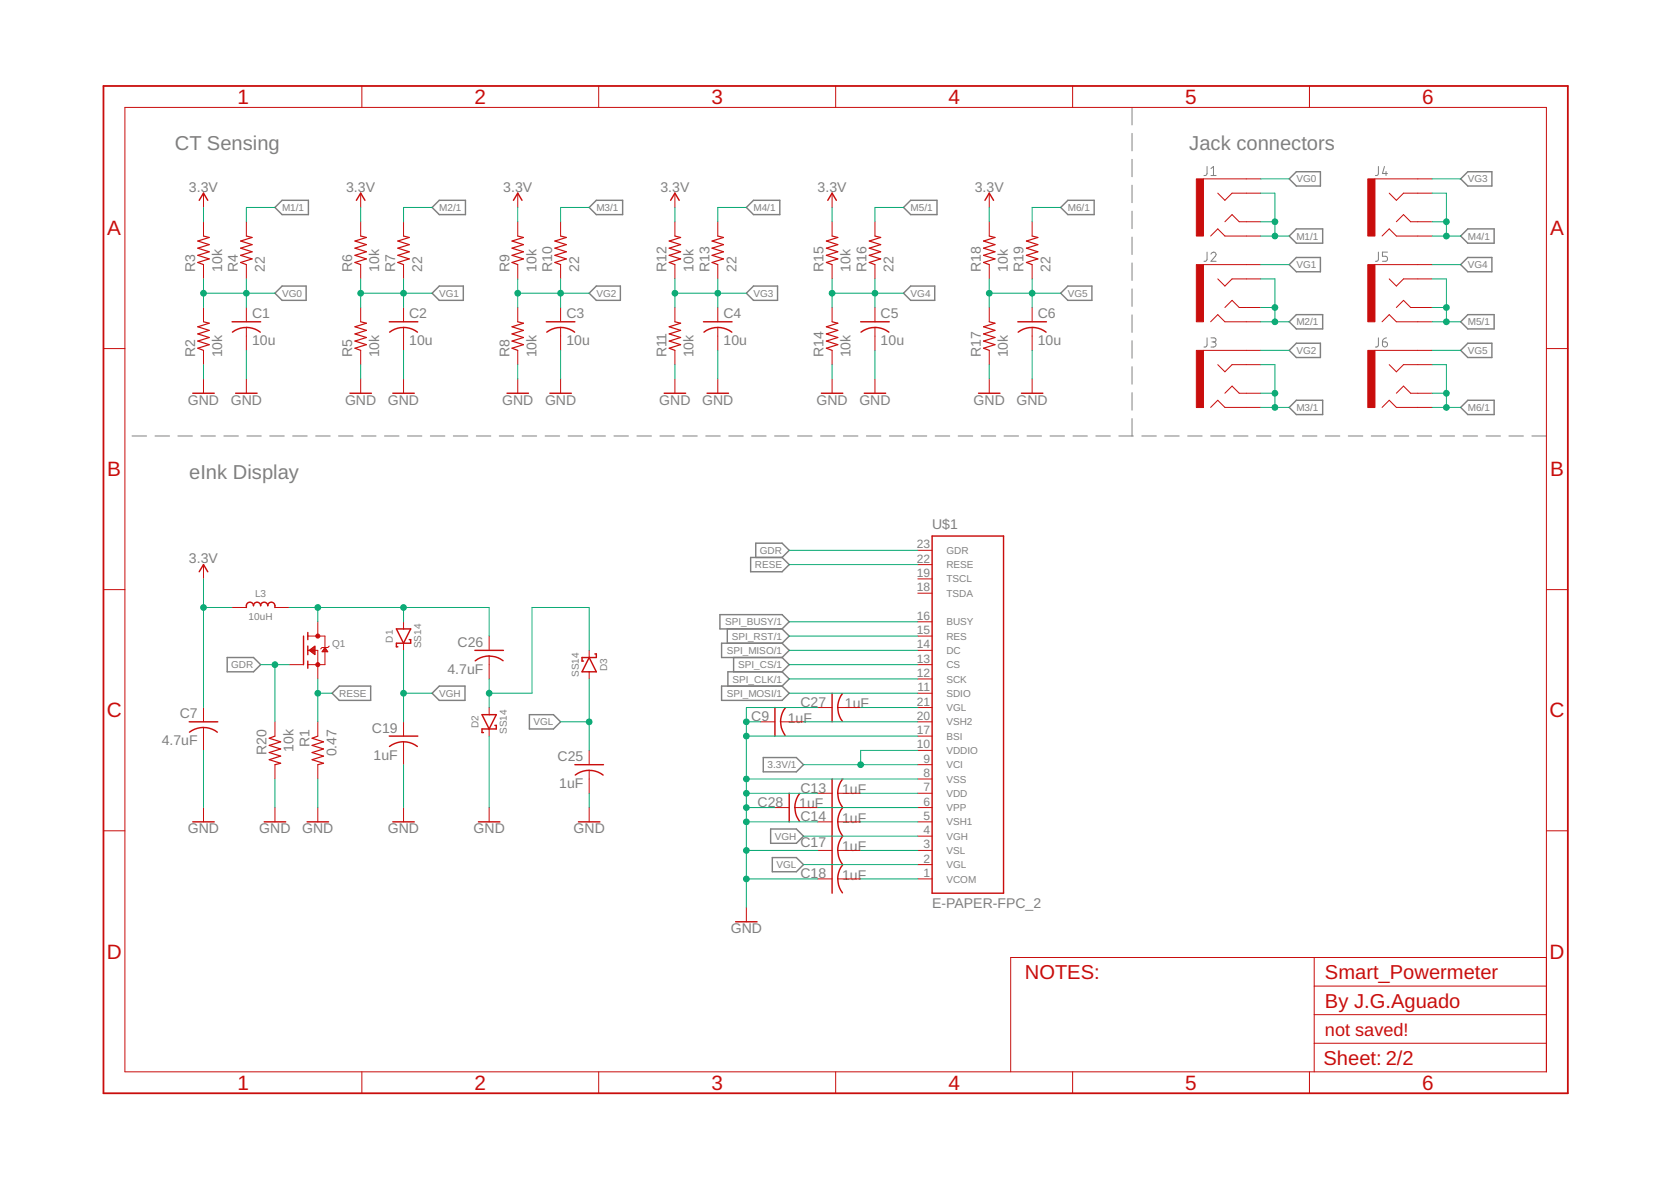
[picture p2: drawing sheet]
<svg xmlns="http://www.w3.org/2000/svg" width="297mm" height="210mm" viewBox="0 0 297 210" stroke-linecap="round" stroke-linejoin="round" font-family="sans-serif">
<g fill="none" stroke="#808080" stroke-width=".18">
<path d="M201.2 19.1v3.1M201.2 23.7v3.1M201.2 28.3v3.1M201.2 32.9v3.1M201.2 37.5v3.1M214.6 29.6l-.1 1.4-.2 .2h-.3M215.3 31.2h.9M215.3 30l.4-.4v1.6M245 29.6v1.4l-.2 .2h-.3M246.1 29.6l-.4 1.2h.9M246.4 30.5v.7M201.2 42.1v3.1"/>
<path d="M201.2 46.7v3.1M201.2 51.4v3.1M201.2 56v3.1M214.6 44.8l-.1 1.4-.2 .2h-.3M215.3 45.2a.45 .45 0 0 1 .6-.4 .45 .45 0 0 1 .1 .8l-.7 .8h.9M245 44.8v1.4l-.2 .2h-.3M246.6 44.8h-.9v.8h.6a.45 .45 0 0 1 .3 .4 .45 .45 0 0 1-.3 .4h-.6M23.5 77.5h2.6M27.6 77.5h2.5M31.6 77.5h2.6M35.7 77.5h2.6M39.8 77.5h2.6"/>
<path d="M43.9 77.5h2.5M47.9 77.5h2.6M52 77.5h2.6M56.1 77.5h2.6M60.2 77.5h2.6M64.3 77.5h2.5M68.3 77.5h2.6M72.4 77.5h2.6M76.5 77.5h2.6M80.6 77.5h2.6M84.7 77.5h2.5M88.8 77.5h2.5"/>
<path d="M92.8 77.5h2.6M96.9 77.5h2.6M101 77.5h2.6M105.1 77.5h2.5M109.1 77.5h2.6M113.2 77.5h2.6M117.3 77.5h2.6M121.4 77.5h2.6M125.5 77.5h2.5M129.5 77.5h2.6M133.6 77.5h2.6M137.7 77.5h2.6"/>
<path d="M141.8 77.5h2.6M145.9 77.5h2.5M149.9 77.5h2.6M154 77.5h2.6M158.1 77.5h2.6M162.2 77.5h2.5M166.2 77.5h2.6M170.3 77.5h2.6M174.4 77.5h2.6M178.5 77.5h2.6M182.6 77.5h2.5M186.6 77.5h2.6"/>
<path d="M190.7 77.5h2.6M194.8 77.5h2.6M198.9 77.5h2.6M201.2 60.6v3.1M201.2 65.2v3.1M201.2 69.8v3.1M201.2 74.4v3.1M203 77.5h2.5M207 77.5h2.6M211.1 77.5h2.6M214.6 60l-.1 1.4-.2 .3h-.3M215.2 77.5h2.6"/>
<path d="M215.3 60h.5a.36 .36 0 0 1 .4 .4 .36 .36 0 0 1-.4 .4h-.4M215.7 60.8a.46 .46 0 0 1 .5 .4 .46 .46 0 0 1-.5 .5h-.4M219.3 77.5h2.5M223.4 77.5h2.5M227.4 77.5h2.6M231.5 77.5h2.6M235.6 77.5h2.6M239.7 77.5h2.6M243.8 77.5h2.5M245 60v1.4l-.2 .3h-.3M245.7 60.8h.6a.45 .45 0 0 1 .4 .5 .45 .45 0 0 1-.5 .4 .45 .45 0 0 1-.5-.5zM246.5 60l-.3 .1a.68 .68 0 0 0-.5 .7"/>
<path d="M247.8 77.5h2.6M251.9 77.5h2.6M256 77.5h2.6M260.1 77.5h2.6M264.2 77.5h2.5M268.2 77.5h2.6M272.3 77.5h2.6"/>
</g>
<g fill="none" stroke="#808080" stroke-width=".25">
<path d="M48.9 36.9l1.2-1.3h4.7v2.5h-4.7zM78.1 35.6h4.6v2.5h-4.6l-1.3-1.2zM106 35.6h4.7v2.5h-4.7l-1.3-1.2zM133.9 35.6h4.7v2.5h-4.7l-1.2-1.2zM161.9 35.6h4.7v2.5h-4.7l-1.3-1.2zM189.8 35.6h4.7v2.5h-4.7l-1.2-1.2zM229.2 31.8l1.2-1.3h4.3v2.6h-4.3zM260.9 30.5h4.3v2.6h-4.3l-1.2-1.3zM48.9 52.1l1.2-1.3h4.3v2.6h-4.3zM78.1 50.8h4.3v2.6h-4.3l-1.3-1.3zM106 50.8h4.3v2.6h-4.3l-1.3-1.3zM133.9 50.8h4.3v2.6h-4.3l-1.2-1.3z"/>
<path d="M161.9 50.8h4.3v2.6h-4.3l-1.3-1.3zM189.8 50.8h4.3v2.6h-4.3l-1.2-1.3zM229.2 47l1.2-1.2h4.3v2.5h-4.3zM229.2 42l1.2-1.3h4.7v2.5h-4.7zM229.2 57.2l1.2-1.3h4.7v2.6h-4.7zM260.9 40.7h4.7v2.5h-4.7l-1.2-1.2zM260.9 45.8h4.3v2.5h-4.3l-1.2-1.3zM260.9 55.9h4.7v2.6h-4.7l-1.2-1.3zM229.2 62.3l1.2-1.3h4.3v2.5h-4.3zM229.2 72.4l1.2-1.3h4.7v2.6h-4.7zM260.9 61h4.3v2.5h-4.3l-1.2-1.2zM260.9 71.1h4.7v2.6h-4.7l-1.2-1.3z"/>
<path d="M133.4 99.1h5.6l1.3 1.3-1.3 1.2h-5.6zM134.3 99.1v-2.6h4.7l1.3 1.3-1.3 1.3M40.4 116.9h4.7l1.2 1.2-1.2 1.3h-4.7zM128 109.2h11l1.3 1.3-1.3 1.3h-11zM129.3 111.8v2.5M130.4 116.9v2.5M139 116.9l1.3 1.2-1.3 1.3M139 119.4h-9.6v2.5M139 114.3h-10.7v2.6h10.7M139 111.8l1.3 1.3-1.3 1.2M139 114.3l1.3 1.3-1.3 1.3M139 119.4l1.3 1.3-1.3 1.2"/>
<path d="M60.3 121.9h5.6v2.6h-5.6l-1.3-1.3zM76.8 123.2l1.3-1.3h4.6v2.6h-4.6zM94.1 127h4.3l1.3 1.3-1.3 1.3h-4.3zM128.3 121.9h10.7l1.3 1.3-1.3 1.3h-10.7zM135.7 134.6h5.9l1.2 1.3-1.2 1.3h-5.9zM137 147.3h4.6l1.2 1.3-1.2 1.3h-4.6zM137.3 152.4h4.3l1.2 1.3-1.2 1.2h-4.3z"/>
</g>
<g fill="none" stroke="#c90d0c" stroke-width=".25">
<path d="M35.4 35.6l.8-1.3 .7 1.3M63.4 35.6l.7-1.3 .8 1.3M91.3 35.6l.7-1.3 .8 1.3M119.2 35.6l.8-1.3 .7 1.3M147.2 35.6l.7-1.3 .8 1.3M175.1 35.6l.8-1.3 .7 1.3M41.3 57.2h5M43.8 58.2a4.2 4.2 0 0 1 2.5 .8M43.8 58.2a3.9 3.9 0 0 0-2.5 .8M69.2 57.2h5.1M71.7 58.2a4.2 4.2 0 0 1 2.5 .8M71.7 58.2a3.9 3.9 0 0 0-2.4 .8"/>
<path d="M97.1 57.2h5.1M99.7 58.2h.5a4.2 4.2 0 0 1 2 .8M99.7 58.2a3.9 3.9 0 0 0-2.5 .8M125.1 57.2h5M127.6 58.2h.5a4.2 4.2 0 0 1 2 .8M127.6 58.2a3.9 3.9 0 0 0-2.5 .8M153 57.2h5.1M155.5 58.2a4.2 4.2 0 0 1 2.5 .8M155.5 58.2a3.9 3.9 0 0 0-2.4 .8M180.9 57.2h5.1M183.5 58.2a4.2 4.2 0 0 1 2.4 .8M183.5 58.2a3.9 3.9 0 0 0-2.5 .8"/>
<path d="M34.3 69.9h3.8M41.9 69.9h3.8M62.2 69.9h3.8M69.8 69.9h3.8M90.1 69.9h3.8M97.7 69.9h3.9M118.1 69.9h3.8M125.7 69.9h3.8M146 69.9h3.8M153.6 69.9h3.8M173.9 69.9h3.9M181.6 69.9h3.8"/>
<path d="M165.7 95.3h12.7v63.4h-12.7zM35.4 101.6l.8-1.2 .7 1.2M43.8 108a.66 .66 0 0 1 .4-.9 .66 .66 0 0 1 .9 .6 .63 .63 0 0 1 .6-.7 .63 .63 0 0 1 .6 .7 .63 .63 0 0 1 .7-.7 .63 .63 0 0 1 .6 .7 .67 .67 0 0 1 .8-.7 .67 .67 0 0 1 .5 1M54 113.1v5M54.7 112.4v1.3M54.7 114.8v1.6M54.7 117.5v1.3M70.5 111.8h2.5l-1.3 2.5zM72.7 113.7h.3v.6h-2.5v.7h.2M84.4 115.6h5.1M87 116.6a4 4 0 0 0-2.5 .9M87 116.6a3.9 3.9 0 0 1 2.4 .8"/>
<path d="M104.7 116.9l1.3 2.5h-2.5zM105.7 116.2h.3v.7h-2.5v.6h.2M33.6 128.3h5.1M36.2 129.3h-.6a4.2 4.2 0 0 0-1.9 .8M36.2 129.3a3.9 3.9 0 0 1 2.4 .8M69.2 130.8h5.1M71.7 131.8l-.5 .1a4.2 4.2 0 0 0-2 .8M71.7 131.8a3.9 3.9 0 0 1 2.5 .9M85.7 127h2.5l-1.2 2.6zM88 128.9h.2v.7h-2.5v.6h.2M102.2 135.9h5.1M102.3 137.8a4 4 0 0 1 4.9 0"/>
<path d="M137.8 125.8v5M138.8 128.3a3.9 3.9 0 0 0 .8 2.4M139.6 125.8a4 4 0 0 0-.9 2.5M147.9 123.2v5.1M147.9 138.5v20.2M149.8 138.5a4 4 0 0 0 0 4.9M149.8 123.3a4 4 0 0 0 0 4.9M34.3 146.1h3.8M47 146.1h3.8M54.6 146.1h3.8M69.8 146.1h3.8M85 146.1h3.9"/>
<path d="M102.8 146.1h3.8M140.3 141v5.1M141.3 143.5a3.9 3.9 0 0 0 .8 2.5M142.2 141a4 4 0 0 0-.9 2.5M149.8 143.6a4 4 0 0 0 0 4.9M149.8 148.7a4 4 0 0 0 0 4.9M149.8 153.7a4 4 0 0 0 0 5M130.8 163.8h3.8"/>
</g>
<g fill="none" stroke="#c90d0c" stroke-width=".18">
<path d="M22.2 19.1h252.7v171.4h-252.7zM64.3 15.3v3.8M106.4 15.3v3.8M148.5 15.3v3.8M190.7 15.3v3.8M232.8 15.3v3.8M36.2 34.3v2.6M36.2 39.4v2.6M43.8 39.4v2.6M64.1 34.3v2.6M64.1 39.4v2.6M71.7 39.4v2.6"/>
<path d="M92 34.3v2.6M92 39.4v2.6M99.7 39.4v2.6M120 34.3v2.6M120 39.4v2.6M127.6 39.4v2.6M147.9 34.3v2.6M147.9 39.4v2.6M155.5 39.4v2.6M175.9 34.3v2.6M175.9 39.4v2.6M183.5 39.4v2.6"/>
<path d="M213.9 31.8h10.2M216.5 34.3l1.2 1.3 1.3-1.3h5.1M217.7 39.4l1.3-1.3 1.3 1.3h3.8M244.4 31.8h10.2M247 34.3l1.2 1.3 1.3-1.3h5.1M248.2 39.4l1.3-1.3 1.3 1.3h3.8M36.2 47v2.6M36.2 54.7v2.5M43.8 47v2.6M43.8 54.7v2.5M43.8 58.2v4.1M64.1 47v2.6"/>
<path d="M64.1 54.7v2.5M71.7 47v2.6M71.7 54.7v2.5M71.7 58.2v4.1M92 47v2.6M92 54.7v2.5M99.7 47v2.6M99.7 54.7v2.5M99.7 58.2v4.1M120 47v2.6M120 54.7v2.5M127.6 47v2.6"/>
<path d="M127.6 54.7v2.5M127.6 58.2v4.1M147.9 47v2.6M147.9 54.7v2.5M155.5 47v2.6M155.5 54.7v2.5M155.5 58.2v4.1M175.9 47v2.6M175.9 54.7v2.5M183.5 47v2.6M183.5 54.7v2.5M183.5 58.2v4.1"/>
<path d="M213.9 47h10.2M215.2 42l1.3-1.3 1.2 1.3h6.4M215.2 57.2l1.3-1.3 1.2 1.3h6.4M216.5 49.6l1.2 1.2 1.3-1.2h5.1M217.7 54.7l1.3-1.3 1.3 1.3h3.8M244.4 47h10.2M245.7 42l1.3-1.3 1.2 1.3h6.4M245.7 57.2l1.3-1.3 1.2 1.3h6.4M247 49.6l1.2 1.2 1.3-1.2h5.1M248.2 54.7l1.3-1.3 1.3 1.3h3.8M18.4 62h3.8M36.2 62.3v2.5"/>
<path d="M36.2 67.4v2.5M43.8 67.4v2.5M64.1 62.3v2.5M64.1 67.4v2.5M71.7 67.4v2.5M92 62.3v2.5M92 67.4v2.5M99.7 67.4v2.5M120 62.3v2.5M120 67.4v2.5M127.6 67.4v2.5M147.9 62.3v2.5"/>
<path d="M147.9 67.4v2.5M155.5 67.4v2.5M175.9 62.3v2.5M175.9 67.4v2.5M183.5 67.4v2.5M213.9 62.3h10.2M215.2 72.4l1.3-1.3 1.2 1.3h6.4M216.5 64.8l1.2 1.3 1.3-1.3h5.1M217.7 69.9l1.3-1.3 1.3 1.3h3.8M244.4 62.3h10.2M245.7 72.4l1.3-1.3 1.2 1.3h6.4M247 64.8l1.2 1.3 1.3-1.3h5.1"/>
<path d="M248.2 69.9l1.3-1.3 1.3 1.3h3.8M274.9 62h3.8M163.2 97.8h2.5M18.4 104.8h3.8M36.2 100.4v2.5M41.3 108h2.5M48.9 108h2.5M51.4 118.1h2.6M54.7 115.6h1.8v5.1M54.7 113.1h3.1v5h-3.1M55 115.6l1-.8v1.6zM55 115.5h1"/>
<path d="M55.1 115.7h.9M55.2 115.4h.8M55.2 115.8h.8M55.3 115.3h.7M55.4 115.9h.6M55.5 115.2h.5M55.6 116h.4M55.7 115.1h.3M55.7 116.2h.3M55.8 115h.2M55.9 116.3h.1M56.5 110.5v2.6"/>
<path d="M57.3 115.8h.9M57.4 115.7h.7M57.4 115.5h.7M57.5 115.4h.5M57.6 115.3h.3M57.7 115.2h.1M57.8 115.1l.5 .7h-1zM58.5 114.8l-.2 .3h-1l-.3 .2M71.7 110.5v1.3M71.7 114.3v1.3M87 113.1v2.5M87 116.6v4.1"/>
<path d="M104.7 115.6v1.3M104.7 119.4v1.3M163.2 115.6h2.5M163.2 118.1h2.5M163.2 113.1h2.5M163.2 100.4h2.5M163.2 102.9h2.5M163.2 105.4h2.5M163.2 110.5h2.5M274.9 104.8h3.8M36.2 125.8v2.5M36.2 129.3v4.1"/>
<path d="M48.9 128.3v2.5M48.9 135.9v2.6M56.5 128.3v2.5M56.5 135.9v2.6M71.7 128.3v2.5M71.7 131.8v4.1M87 125.8v1.2M87 129.6v1.2M104.7 133.4v2.5M104.7 136.9v4.1M135.2 128.3h2.6M138.8 128.3h4"/>
<path d="M145.4 125.8h2.5M148.9 125.8h4.1M163.2 128.3h2.5M163.2 125.8h2.5M163.2 130.8h2.5M163.2 120.7h2.5M163.2 123.2h2.5M163.2 133.4h2.5M163.2 135.9h2.5M163.2 138.5h2.5M18.4 147.7h3.8M36.2 143.5v2.6"/>
<path d="M48.9 143.5v2.6M56.5 143.5v2.6M71.7 143.5v2.6M87 143.5v2.6M104.7 143.5v2.6M137.8 143.5h2.5M141.3 143.5h4.1M145.4 141h2.5M145.4 146.1h2.5M145.4 151.2h2.5M145.4 156.2h2.5M148.9 141h4.1"/>
<path d="M148.9 146.1h4.1M148.9 151.2h4.1M148.9 156.2h4.1M163.2 141h2.5M163.2 146.1h2.5M163.2 151.2h2.5M163.2 156.2h2.5M163.2 143.5h2.5M163.2 148.6h2.5M163.2 153.7h2.5M274.9 147.7h3.8M132.7 161.3v2.5"/>
<path d="M233.6 170.2v20.3M233.6 175.3h41.3M274.9 170.2h-95.2v20.3M64.3 190.5v3.8M106.4 190.5v3.8M148.5 190.5v3.8M190.7 190.5v3.8M232.8 190.5v3.8M233.6 185.4h41.3M233.6 180.3h41.3"/>
</g>
<g fill="#c90d0c" stroke="#c90d0c" stroke-width=".18">
<path d="M212.7 31.8h1.2v10.2h-1.2z"/>
<path d="M212.7 47h1.2v10.2h-1.2z"/>
<path d="M212.7 62.3h1.2v10.1h-1.2z"/>
<path d="M243.1 31.8h1.3v10.2h-1.3z"/>
<path d="M243.1 47h1.3v10.2h-1.3z"/>
<path d="M243.1 62.3h1.3v10.1h-1.3z"/>
</g>
<g fill="none" stroke="#c90d0c" stroke-width=".21">
<path d="M36.2 57.2l1 .2-2 .7 2 .6-2 .7 2 .6-2 .6 2 .7-2 .6 1 .4M36.2 42l1 .2-2 .6 2 .7-2 .6 2 .6-2 .7 2 .6-2 .7 1 .3M43.8 42l1 .2-2 .6 2 .7-2 .6 2 .6-2 .7 2 .6-2 .7 1 .3M64.1 57.2l1 .2-2 .7 2 .6-2 .7 2 .6-2 .6 2 .7-2 .6 1 .4M64.1 42l1 .2-2 .6 2 .7-2 .6 2 .6-2 .7 2 .6-2 .7 1 .3M71.7 42l1 .2-2 .6 2 .7-2 .6 2 .6-2 .7 2 .6-2 .7 1 .3M92 57.2l1 .2-2 .7 2 .6-2 .7 2 .6-2 .6 2 .7-2 .6 1 .4M92 42l1 .2-2 .6 2 .7-2 .6 2 .6-2 .7 2 .6-2 .7 1 .3M99.7 42l1 .2-2.1 .6 2.1 .7-2.1 .6 2.1 .6-2.1 .7 2.1 .6-2.1 .7 1.1 .3M120 57.2l1 .2-2 .7 2 .6-2 .7 2 .6-2 .6 2 .7-2 .6 1 .4M120 42l1 .2-2 .6 2 .7-2 .6 2 .6-2 .7 2 .6-2 .7 1 .3M127.6 42l1 .2-2 .6 2 .7-2 .6 2 .6-2 .7 2 .6-2 .7 1 .3"/>
<path d="M147.9 57.2l1 .2-2 .7 2 .6-2 .7 2 .6-2 .6 2 .7-2 .6 1 .4M147.9 42l1 .2-2 .6 2 .7-2 .6 2 .6-2 .7 2 .6-2 .7 1 .3M155.5 42l1 .2-2 .6 2 .7-2 .6 2 .6-2 .7 2 .6-2 .7 1 .3M175.9 57.2l1 .2-2.1 .7 2.1 .6-2.1 .7 2.1 .6-2.1 .6 2.1 .7-2.1 .6 1.1 .4M175.9 42l1 .2-2.1 .6 2.1 .7-2.1 .6 2.1 .6-2.1 .7 2.1 .6-2.1 .7 1.1 .3M183.5 42l1 .2-2 .6 2 .7-2 .6 2 .6-2 .7 2 .6-2 .7 1 .3M48.9 130.8l-1 .4 2 .6-2 .7 2 .6-2 .7 2 .6-2 .6 2 .7-1 .2M56.5 130.8l-1 .4 2 .6-2 .7 2 .6-2 .7 2 .6-2 .6 2 .7-1 .2"/>
</g>
<g fill="#c90d0c" stroke="#c90d0c" stroke-width=".18">
<circle cx="56.5" cy="118.1" r=".36"/>
<circle cx="56.5" cy="113.1" r=".36"/>
</g>
<path d="M18.4 15.3h260.3v179h-260.3z" fill="none" stroke="#c90d0c" stroke-width=".32"/>
<g fill="none" stroke="#0dab76" stroke-width=".18">
<path d="M36.2 36.9v2.5M48.9 36.9h-5.1v2.5M64.1 36.9v2.5M76.8 36.9h-5.1v2.5M92 36.9v2.5M104.7 36.9h-5v2.5M120 36.9v2.5M132.7 36.9h-5.1v2.5M147.9 36.9v2.5M160.6 36.9h-5.1v2.5M175.9 36.9v2.5M188.6 36.9h-5.1v2.5"/>
<path d="M224.1 31.8h5.1M224.1 34.3h2.5v7.7M224.1 39.4h2.5M254.6 31.8h5.1M254.6 34.3h2.5v7.7M254.6 39.4h2.5M36.2 49.6v5.1M36.2 52.1h12.7M43.8 49.6v5.1M64.1 49.6v5.1M64.1 52.1h12.7M71.7 49.6v5.1"/>
<path d="M92 49.6v5.1M92 52.1h12.7M99.7 49.6v5.1M120 49.6v5.1M120 52.1h12.7M127.6 49.6v5.1M147.9 49.6v5.1M147.9 52.1h12.7M155.5 49.6v5.1M175.9 49.6v5.1M175.9 52.1h12.7M183.5 49.6v5.1"/>
<path d="M224.1 49.6h2.5v7.6M224.1 42h5.1M224.1 47h5.1M224.1 54.7h2.5M224.1 57.2h5.1M254.6 42h5.1M254.6 47h5.1M254.6 49.6h2.5v7.6M254.6 54.7h2.5M254.6 57.2h5.1M36.2 64.8v2.6M43.8 62.3v5.1"/>
<path d="M64.1 64.8v2.6M71.7 62.3v5.1M92 64.8v2.6M99.7 62.3v5.1M120 64.8v2.6M127.6 62.3v5.1M147.9 64.8v2.6M155.5 62.3v5.1M175.9 64.8v2.6M183.5 62.3v5.1M224.1 64.8h2.5v7.6M224.1 62.3h5.1"/>
<path d="M224.1 69.9h2.5M224.1 72.4h5.1M254.6 62.3h5.1M254.6 64.8h2.5v7.6M254.6 69.9h2.5M254.6 72.4h5.1M140.3 97.8h22.9M36.2 102.9v22.9M36.2 108h5.1M46.3 118.1h5.1M48.9 118.1v10.2M51.4 108h35.6v5.1"/>
<path d="M56.5 108v2.5M71.7 108v2.5M71.7 115.6v12.7M104.7 115.6v-7.6h-10.1v15.2h-7.6M140.3 118.1h22.9M140.3 113.1h22.9M140.3 110.5h22.9M140.3 100.4h22.9M140.3 115.6h22.9M36.2 133.4v10.1M48.9 138.5v5M56.5 120.7v7.6"/>
<path d="M56.5 138.5v5M56.5 123.2h2.5M71.7 135.9v7.6M71.7 123.2h5.1M87 120.7v5.1M87 130.8v12.7M99.7 128.3h5M104.7 120.7v12.7M132.7 128.3h2.5M132.7 130.8h30.5M132.7 138.5h30.5M140.3 123.2h22.9"/>
<path d="M140.3 120.7h22.9M142.8 128.3h20.4M142.8 135.9h20.4M145.4 125.8h-12.7v35.5M153 125.8h10.2M163.2 133.4h-10.2v2.5M104.7 141v2.5M132.7 146.1h12.7M132.7 151.2h12.7M132.7 156.2h12.7M132.7 141h12.7M132.7 143.5h5.1"/>
<path d="M142.8 148.6h20.4M142.8 153.7h20.4M145.4 143.5h17.8M153 146.1h10.2M153 151.2h10.2M153 156.2h10.2M153 141h10.2"/>
</g>
<g fill="#0dab76" stroke="#0dab76" stroke-width=".18">
<circle cx="132.7" cy="151.2" r=".51"/>
<circle cx="132.7" cy="156.2" r=".51"/>
<circle cx="132.7" cy="130.8" r=".51"/>
<circle cx="132.7" cy="138.5" r=".51"/>
<circle cx="132.7" cy="128.3" r=".51"/>
<circle cx="132.7" cy="141" r=".51"/>
<circle cx="132.7" cy="146.1" r=".51"/>
<circle cx="132.7" cy="143.5" r=".51"/>
<circle cx="36.2" cy="52.1" r=".51"/>
<circle cx="43.8" cy="52.1" r=".51"/>
<circle cx="226.6" cy="39.4" r=".51"/>
<circle cx="226.6" cy="42" r=".51"/>
<circle cx="64.1" cy="52.1" r=".51"/>
<circle cx="71.7" cy="52.1" r=".51"/>
<circle cx="226.6" cy="54.7" r=".51"/>
<circle cx="226.6" cy="57.2" r=".51"/>
<circle cx="92" cy="52.1" r=".51"/>
<circle cx="99.7" cy="52.1" r=".51"/>
<circle cx="226.6" cy="69.9" r=".51"/>
<circle cx="226.6" cy="72.4" r=".51"/>
<circle cx="120" cy="52.1" r=".51"/>
<circle cx="127.6" cy="52.1" r=".51"/>
<circle cx="257.1" cy="39.4" r=".51"/>
<circle cx="257.1" cy="42" r=".51"/>
<circle cx="147.9" cy="52.1" r=".51"/>
<circle cx="155.5" cy="52.1" r=".51"/>
<circle cx="257.1" cy="54.7" r=".51"/>
<circle cx="257.1" cy="57.2" r=".51"/>
<circle cx="175.9" cy="52.1" r=".51"/>
<circle cx="183.5" cy="52.1" r=".51"/>
<circle cx="257.1" cy="69.9" r=".51"/>
<circle cx="257.1" cy="72.4" r=".51"/>
<circle cx="36.2" cy="108" r=".51"/>
<circle cx="153" cy="135.9" r=".51"/>
<circle cx="71.7" cy="123.2" r=".51"/>
<circle cx="104.7" cy="128.3" r=".51"/>
<circle cx="48.9" cy="118.1" r=".51"/>
<circle cx="56.5" cy="123.2" r=".51"/>
<circle cx="87" cy="123.2" r=".51"/>
<circle cx="56.5" cy="108" r=".51"/>
<circle cx="71.7" cy="108" r=".51"/>
</g>
<g font-size="3.7" fill="#c90d0c">
<text x="42.2" y="18.5">1</text>
<text x="84.4" y="18.5">2</text>
<text x="126.5" y="18.5">3</text>
<text x="168.6" y="18.5">4</text>
<text x="210.7" y="18.5">5</text>
<text x="252.8" y="18.5">6</text>
<text x="19.1" y="41.8">A</text>
<text x="275.6" y="41.8">A</text>
<text x="19.1" y="84.7">B</text>
<text x="275.6" y="84.7">B</text>
<text x="19" y="127.5">C</text>
<text x="275.5" y="127.5">C</text>
<text x="19" y="170.4">D</text>
<text x="275.5" y="170.4">D</text>
<text x="42.2" y="193.7">1</text>
<text x="84.4" y="193.7">2</text>
<text x="126.5" y="193.7">3</text>
<text x="168.6" y="193.7">4</text>
<text x="210.7" y="193.7">5</text>
<text x="252.8" y="193.7">6</text>
</g>
<g font-size="3.6" fill="#808080">
<text x="31.1" y="26.7">CT Sensing</text>
<text x="211.4" y="26.7">Jack connectors</text>
<text x="33.6" y="85.1">eInk Display</text>
</g>
<g font-size="3.6" fill="#c90d0c">
<text x="182.2" y="174">NOTES:</text>
<text x="235.5" y="174">Smart_Powermeter</text>
<text x="235.5" y="179.1">By J.G.Aguado</text>
<text x="235.3" y="189.4">Sheet: 2/2</text>
</g>
<text font-size="3.2" fill="#c90d0c" x="235.5" y="184.2">not saved!</text>
<g font-size="2.5" fill="#808080">
<text x="33.6" y="34.1">3.3V</text>
<text x="61.5" y="34.1">3.3V</text>
<text x="89.5" y="34.1">3.3V</text>
<text x="117.4" y="34.1">3.3V</text>
<text x="145.3" y="34.1">3.3V</text>
<text x="173.3" y="34.1">3.3V</text>
<text x="34.7" y="48.3" transform="rotate(-90 34.7 48.3)">R3</text>
<text x="39.5" y="48.3" transform="rotate(-90 39.5 48.3)">10k</text>
<text x="42.3" y="48.3" transform="rotate(-90 42.3 48.3)">R4</text>
<text x="47.1" y="48.3" transform="rotate(-90 47.1 48.3)">22</text>
<text x="62.6" y="48.3" transform="rotate(-90 62.6 48.3)">R6</text>
<text x="67.4" y="48.3" transform="rotate(-90 67.4 48.3)">10k</text>
<text x="70.2" y="48.3" transform="rotate(-90 70.2 48.3)">R7</text>
<text x="75" y="48.3" transform="rotate(-90 75 48.3)">22</text>
<text x="90.5" y="48.3" transform="rotate(-90 90.5 48.3)">R9</text>
<text x="95.3" y="48.3" transform="rotate(-90 95.3 48.3)">10k</text>
<text x="98.2" y="48.3" transform="rotate(-90 98.2 48.3)">R10</text>
<text x="103" y="48.3" transform="rotate(-90 103 48.3)">22</text>
<text x="118.5" y="48.3" transform="rotate(-90 118.5 48.3)">R12</text>
<text x="123.3" y="48.3" transform="rotate(-90 123.3 48.3)">10k</text>
<text x="126.1" y="48.3" transform="rotate(-90 126.1 48.3)">R13</text>
<text x="130.9" y="48.3" transform="rotate(-90 130.9 48.3)">22</text>
<text x="146.4" y="48.3" transform="rotate(-90 146.4 48.3)">R15</text>
<text x="151.2" y="48.3" transform="rotate(-90 151.2 48.3)">10k</text>
<text x="154" y="48.3" transform="rotate(-90 154 48.3)">R16</text>
<text x="158.8" y="48.3" transform="rotate(-90 158.8 48.3)">22</text>
<text x="174.3" y="48.3" transform="rotate(-90 174.3 48.3)">R18</text>
<text x="179.1" y="48.3" transform="rotate(-90 179.1 48.3)">10k</text>
<text x="182" y="48.3" transform="rotate(-90 182 48.3)">R19</text>
<text x="186.8" y="48.3" transform="rotate(-90 186.8 48.3)">22</text>
<text x="44.8" y="56.6">C1</text>
<text x="72.7" y="56.6">C2</text>
<text x="100.7" y="56.6">C3</text>
<text x="128.6" y="56.6">C4</text>
<text x="156.5" y="56.6">C5</text>
<text x="184.5" y="56.6">C6</text>
<text x="34.7" y="63.5" transform="rotate(-90 34.7 63.5)">R2</text>
<text x="39.5" y="63.5" transform="rotate(-90 39.5 63.5)">10k</text>
<text x="44.8" y="61.4">10u</text>
<text x="62.6" y="63.5" transform="rotate(-90 62.6 63.5)">R5</text>
<text x="67.4" y="63.5" transform="rotate(-90 67.4 63.5)">10k</text>
<text x="72.7" y="61.4">10u</text>
<text x="90.5" y="63.5" transform="rotate(-90 90.5 63.5)">R8</text>
<text x="95.3" y="63.5" transform="rotate(-90 95.3 63.5)">10k</text>
<text x="100.7" y="61.4">10u</text>
<text x="118.5" y="63.5" transform="rotate(-90 118.5 63.5)">R11</text>
<text x="123.3" y="63.5" transform="rotate(-90 123.3 63.5)">10k</text>
<text x="128.6" y="61.4">10u</text>
<text x="146.4" y="63.5" transform="rotate(-90 146.4 63.5)">R14</text>
<text x="151.2" y="63.5" transform="rotate(-90 151.2 63.5)">10k</text>
<text x="156.5" y="61.4">10u</text>
<text x="174.3" y="63.5" transform="rotate(-90 174.3 63.5)">R17</text>
<text x="179.1" y="63.5" transform="rotate(-90 179.1 63.5)">10k</text>
<text x="184.5" y="61.4">10u</text>
<text x="33.4" y="71.9">GND</text>
<text x="41" y="71.9">GND</text>
<text x="61.3" y="71.9">GND</text>
<text x="69" y="71.9">GND</text>
<text x="89.3" y="71.9">GND</text>
<text x="96.9" y="71.9">GND</text>
<text x="117.2" y="71.9">GND</text>
<text x="124.8" y="71.9">GND</text>
<text x="145.1" y="71.9">GND</text>
<text x="152.8" y="71.9">GND</text>
<text x="173.1" y="71.9">GND</text>
<text x="180.7" y="71.9">GND</text>
<text x="165.7" y="94">U$1</text>
<text x="33.6" y="100.1">3.3V</text>
<text x="79.5" y="119.8">4.7uF</text>
<text x="81.4" y="115">C26</text>
<text x="142.3" y="125.6">C27</text>
<text x="150.2" y="125.9">1uF</text>
<text x="32" y="127.7">C7</text>
<text x="66.1" y="130.2">C19</text>
<text x="133.5" y="128.2">C9</text>
<text x="140" y="128.4">1uF</text>
<text x="28.7" y="132.5">4.7uF</text>
<text x="47.4" y="134.1" transform="rotate(-90 47.4 134.1)">R20</text>
<text x="52.2" y="133.6" transform="rotate(-90 52.2 133.6)">10k</text>
<text x="55" y="132.8" transform="rotate(-90 55 132.8)">R1</text>
<text x="59.8" y="134.4" transform="rotate(-90 59.8 134.4)">0.47</text>
<text x="66.4" y="135">1uF</text>
<text x="99.1" y="135.3">C25</text>
<text x="99.4" y="140.1">1uF</text>
<text x="134.7" y="143.4">C28</text>
<text x="142.1" y="143.7">1uF</text>
<text x="142.3" y="140.9">C13</text>
<text x="149.7" y="141.1">1uF</text>
<text x="33.4" y="148.1">GND</text>
<text x="46.1" y="148.1">GND</text>
<text x="53.7" y="148.1">GND</text>
<text x="69" y="148.1">GND</text>
<text x="84.2" y="148.1">GND</text>
<text x="102" y="148.1">GND</text>
<text x="142.3" y="145.9">C14</text>
<text x="149.7" y="146.2">1uF</text>
<text x="142.3" y="150.5">C17</text>
<text x="149.7" y="151.3">1uF</text>
<text x="142.3" y="156.1">C18</text>
<text x="149.7" y="156.3">1uF</text>
<text x="165.7" y="161.3">E-PAPER-FPC_2</text>
<text x="129.9" y="165.9">GND</text>
</g>
<g font-size="2.1" fill="#808080">
<text x="163" y="97.5">23</text>
<text x="163" y="100">22</text>
<text x="163" y="102.5">19</text>
<text x="163" y="105.1">18</text>
<text x="163" y="110.2">16</text>
<text x="163" y="112.7">15</text>
<text x="163" y="115.2">14</text>
<text x="163" y="117.8">13</text>
<text x="163" y="125.4">21</text>
<text x="163" y="120.3">12</text>
<text x="163.1" y="122.9">11</text>
<text x="163" y="127.9">20</text>
<text x="163" y="130.5">17</text>
<text x="163" y="133">10</text>
<text x="164.1" y="135.5">9</text>
<text x="164.1" y="138.1">8</text>
<text x="164.1" y="140.6">7</text>
<text x="164.1" y="143.2">6</text>
<text x="164.1" y="145.7">5</text>
<text x="164.1" y="148.2">4</text>
<text x="164.1" y="150.8">3</text>
<text x="164.1" y="153.3">2</text>
<text x="164.1" y="155.9">1</text>
</g>
<g font-size="1.8" fill="#808080">
<text x="230.4" y="32.4">VG0</text>
<text x="260.9" y="32.4">VG3</text>
<text x="50.1" y="37.5">M1/1</text>
<text x="78.1" y="37.5">M2/1</text>
<text x="106" y="37.5">M3/1</text>
<text x="133.9" y="37.5">M4/1</text>
<text x="161.9" y="37.5">M5/1</text>
<text x="189.8" y="37.5">M6/1</text>
<text x="230.4" y="42.6">M1/1</text>
<text x="230.4" y="47.7">VG1</text>
<text x="260.9" y="42.6">M4/1</text>
<text x="260.9" y="47.7">VG4</text>
<text x="50.1" y="52.7">VG0</text>
<text x="78.1" y="52.7">VG1</text>
<text x="106" y="52.7">VG2</text>
<text x="133.9" y="52.7">VG3</text>
<text x="161.9" y="52.7">VG4</text>
<text x="189.8" y="52.7">VG5</text>
<text x="230.4" y="57.8">M2/1</text>
<text x="260.9" y="57.8">M5/1</text>
<text x="230.4" y="62.9">VG2</text>
<text x="260.9" y="62.9">VG5</text>
<text x="230.4" y="73.1">M3/1</text>
<text x="260.9" y="73.1">M6/1</text>
<text x="134.2" y="101">RESE</text>
<text x="135.1" y="98.4">GDR</text>
<text x="168.2" y="98.4">GDR</text>
<text x="168.2" y="101">RESE</text>
<text x="45.3" y="106.1">L3</text>
<text x="168.2" y="103.5">TSCL</text>
<text x="168.2" y="106.1">TSDA</text>
<text x="44.2" y="110.1">10uH</text>
<text x="128.9" y="111.1">SPI_BUSY/1</text>
<text x="130.1" y="113.7">SPI_RST/1</text>
<text x="168.2" y="111.1">BUSY</text>
<text x="168.2" y="113.7">RES</text>
<text x="41.1" y="118.8">GDR</text>
<text x="59" y="115">Q1</text>
<text x="69.8" y="114.2" transform="rotate(-90 69.8 114.2)">D1</text>
<text x="74.9" y="115.2" transform="rotate(-90 74.9 115.2)">SS14</text>
<text x="107.9" y="119.3" transform="rotate(-90 107.9 119.3)">D3</text>
<text x="129.2" y="116.2">SPI_MISO/1</text>
<text x="131.2" y="118.8">SPI_CS/1</text>
<text x="168.2" y="116.2">DC</text>
<text x="168.2" y="118.8">CS</text>
<text x="60.3" y="123.8">RESE</text>
<text x="78.1" y="123.8">VGH</text>
<text x="102.9" y="120.3" transform="rotate(-90 102.9 120.3)">SS14</text>
<text x="129.2" y="123.8">SPI_MOSI/1</text>
<text x="130.2" y="121.3">SPI_CLK/1</text>
<text x="168.2" y="121.3">SCK</text>
<text x="168.2" y="123.8">SDIO</text>
<text x="85.1" y="129.4" transform="rotate(-90 85.1 129.4)">D2</text>
<text x="90.1" y="130.5" transform="rotate(-90 90.1 130.5)">SS14</text>
<text x="94.8" y="128.9">VGL</text>
<text x="168.2" y="126.4">VGL</text>
<text x="168.2" y="128.9">VSH2</text>
<text x="168.2" y="131.5">BSI</text>
<text x="136.4" y="136.5">3.3V/1</text>
<text x="168.2" y="134">VDDIO</text>
<text x="168.2" y="136.5">VCI</text>
<text x="168.2" y="139.1">VSS</text>
<text x="168.2" y="141.6">VDD</text>
<text x="137.7" y="149.2">VGH</text>
<text x="168.2" y="144.2">VPP</text>
<text x="168.2" y="146.7">VSH1</text>
<text x="168.2" y="149.2">VGH</text>
<text x="138" y="154.3">VGL</text>
<text x="168.2" y="151.8">VSL</text>
<text x="168.2" y="154.3">VGL</text>
<text x="168.2" y="156.9">VCOM</text>
</g>
</svg>
